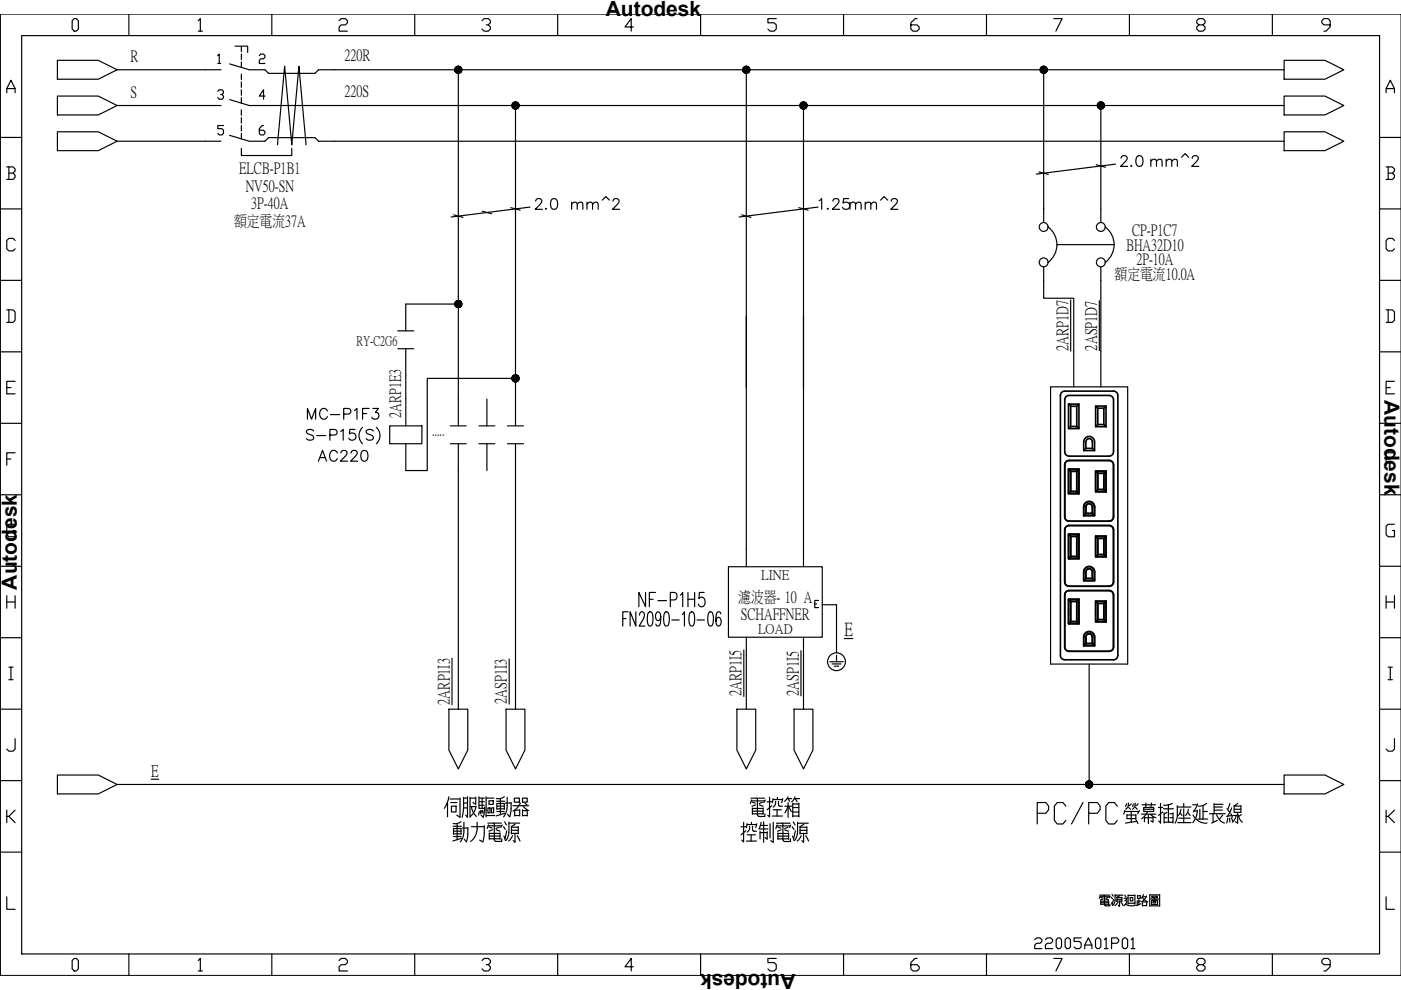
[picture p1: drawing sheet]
<svg xmlns="http://www.w3.org/2000/svg" width="297mm" height="210mm" viewBox="0 0 297 210" stroke-linecap="round" stroke-linejoin="round" font-family="sans-serif">
<g fill="none" stroke="#000" stroke-width=".25">
<path d="M0 3v203.8M1.4 19.7v-.9l.9-1.8 .9 1.8v.9M1.4 18.8h1.8M4.6 7.5h287.9v194.8h-287.9zM15.7 3.9h.5l.4 .5v1.8l-.4 .4h-.5l-.4-.4v-1.8zM27.3 3v4.5M42 4.4l.5-.5v2.7M42 6.6h.9M57.6 3v4.5M71.9 4.4l.4-.5h.9l.5 .5v.4l-.5 .5h-.9l-.4 .4v.9h1.8M87.9 3v4.5M102.2 4.4l.4-.5h.9l.5 .5v.4l-.5 .5h-.4"/>
<path d="M103.5 5.3l.5 .4v.5l-.5 .4h-.9l-.4-.4M118.2 3v4.5M134.3 5.7h-1.8l1.3-1.8v2.7M148.5 3v4.5M164.6 3.9h-1.8v.9h1.3l.5 .5v.9l-.5 .4h-.8l-.5-.4M178.8 3v4.5M194.4 3.9h-.4l-.9 .9v1.4l.5 .4h.8l.5-.4v-.5l-.5-.4h-1.3M209.2 3v4.5M223.4 3.9h1.8l-1.3 2.7M239.5 3v4.5M254.2 5.3l-.5-.5v-.4l.5-.5h.9l.4 .5v.4l-.4 .5h-.9l-.5 .4v.5l.5 .4h.9l.4-.4v-.5l-.4-.4M269.8 3v4.5"/>
<path d="M282 5.3h-1.3l-.5-.5v-.4l.5-.5h.9l.4 .5v1.3l-.9 .9h-.4M293.9 19.7v-.9l.9-1.8 .9 1.8v.9M293.9 18.8h1.8M0 29.1h4.6M1.4 35.4h1.4l.4 .4v.5l-.4 .4M1.9 36.7h.9l.4 .5v.4l-.4 .4h-1.4M1.9 35.4v2.6M292.5 29.1h4.5M293.9 35.4h1.3l.5 .4v.5l-.5 .4M294.3 36.7h.9l.5 .5v.4l-.5 .4h-1.3M294.3 35.4v2.6M0 44.3h4.6"/>
<path d="M0 59.4h4.6M3.2 51l-.4-.5h-.9l-.5 .5v1.8l.5 .4h.9l.4-.4M292.5 44.3h4.5M292.5 59.4h4.5M295.7 51l-.5-.5h-.9l-.4 .5v1.8l.4 .4h.9l.5-.4M0 74.6h4.6M1.4 65.7h1.4l.4 .4v1.8l-.4 .5h-1.4M1.9 65.7v2.7M292.5 74.6h4.5M293.9 65.7h1.3l.5 .4v1.8l-.5 .5h-1.3M294.3 65.7v2.7M0 89.8h4.6"/>
<path d="M1.4 82.2h.9M1.4 97.3h.9M3.2 80.8h-1.8v2.7h1.8M3.2 96h-1.8v2.7M292.5 89.8h4.5M293.9 82.2h.9M293.9 97.3h.9M295.7 80.8h-1.8v2.7h1.8M295.7 96h-1.8v2.7M0 104.9h4.6M3.2 111.2h-1.3l-.5 .4v1.8l.5 .4h1.3v-1.3h-.4M292.5 104.9h4.5"/>
<path d="M295.7 111.2h-1.4l-.4 .4v1.8l.4 .4h1.4v-1.3h-.5M0 120.1h4.6M0 135.2h4.6M1.4 126.3v2.7M1.4 127.6h1.8M3.2 126.3v2.7M292.5 120.1h4.5M292.5 135.2h4.5M293.9 127.6h1.8M293.9 126.3v2.7M295.7 126.3v2.7M0 150.4h4.6"/>
<path d="M1.9 141.5h.9M1.9 144.1h.9M2.3 141.5v2.6M3.2 156.6v2.2l-.4 .5h-.9l-.5-.5M292.5 150.4h4.5M294.3 141.5h.9M294.3 144.1h.9M294.8 141.5v2.6M295.7 156.6v2.2l-.5 .5h-.9l-.4-.5M0 165.5h4.6M1.4 171.8v2.6M1.9 173.1l1.3 1.3"/>
<path d="M3.2 171.8l-1.3 1.3h-.5M292.5 165.5h4.5M293.9 171.8v2.6M294.3 173.1l1.4 1.3M295.7 171.8l-1.4 1.3h-.4M0 180.7h4.6M1.4 190.1v2.7h1.8M292.5 180.7h4.5M293.9 190.1v2.7h1.8M15.7 203.2h.5l.4 .5v1.7l-.4 .5h-.5l-.4-.5v-1.7zM27.3 202.3v4.5M42 203.7l.5-.5v2.7"/>
<path d="M42 205.9h.9M57.6 202.3v4.5M71.9 203.7l.4-.5h.9l.5 .5v.4l-.5 .4h-.9l-.4 .5v.9h1.8M87.9 202.3v4.5M102.2 203.7l.4-.5h.9l.5 .5v.4l-.5 .4h-.4M103.5 204.5l.5 .5v.4l-.5 .5h-.9l-.4-.5M118.2 202.3v4.5M134.3 205h-1.8l1.3-1.8v2.7M148.5 202.3v4.5M164.6 203.2h-1.8v.9h1.3l.5 .4v.9l-.5 .5h-.8l-.5-.5M178.8 202.3v4.5M194.4 203.2h-.4l-.9 .9v1.3l.5 .5h.8l.5-.5v-.4l-.5-.5h-1.3"/>
<path d="M209.2 202.3v4.5M223.4 203.2h1.8l-1.3 2.7M239.5 202.3v4.5M254.2 204.5l-.5-.4v-.4l.5-.5h.9l.4 .5v.4l-.4 .4h-.9l-.5 .5v.4l.5 .5h.9l.4-.5v-.4l-.4-.5M269.8 202.3v4.5M282 204.5h-1.3l-.5-.4v-.4l.5-.5h.9l.4 .5v1.3l-.9 .9h-.4"/>
</g>
<!-- layer: 0 -->
<g fill="#000" stroke="#000" stroke-width=".21">
<path d="M97.2 14.8h.7v.1zM158.2 14.8h.8v.1zM221.3 14.8h.7v.1zM109.3 22.4h.8l-.1 .1zM170.4 22.4h.7v.1zM233.4 22.4h.8l-.1 .1zM97.2 64.5h.7v.1zM109.3 80.2h.8l-.1 .1zM230.9 166.3h.8v.1z"/>
<path d="M96.4 14.9l.1 .1 .7-.2zM96.5 15l.7-.2-.7 .3zM96.5 15.1l.1 .1 .6-.4z"/>
<path d="M96.5 14.6l-.1 .1 .8 .1zM96.4 14.7l.8 .1h-.8zM96.4 14.8v.1l.8-.1z"/>
<path d="M96.6 15.2v.1l.6-.5zM96.6 15.3l.6-.5-.5 .6zM97.2 14.8l-.5 .6 .1 .1z"/>
<path d="M96.6 14.3l.6 .5zM96.6 14.3l.6 .5-.7-.4zM96.5 14.4v.2l.7 .2z"/>
<path d="M97.2 14.8l-.4 .7h.1zM97.2 14.8l-.1 .7h-.2zM97.2 14.8l-.1 .7 .1 .1z"/>
<path d="M96.8 14.1l.4 .7-.3-.7zM96.7 14.2l.1-.1 .4 .7zM96.6 14.3l.6 .5-.5-.6z"/>
<path d="M97.2 14.8v.8l.1-.1zM97.2 14.8l.2 .7h-.1zM97.2 14.8l.2 .7h.1z"/>
<path d="M97.2 14v.8l.1-.8zM97.1 14h.1v.8zM96.9 14.1l.3 .7-.1-.8z"/>
<path d="M97.2 14.8l.3 .7 .1-.1zM97.2 14.8l.5 .5-.1 .1zM97.2 14.8l.5 .5 .1-.1z"/>
<path d="M97.5 14.1l-.3 .7 .4-.6zM97.4 14.1h.1l-.3 .7zM97.3 14l-.1 .8 .2-.7z"/>
<path d="M97.2 14.8l.6 .4v-.1zM97.2 14.8l.7 .2-.1 .1zM97.2 14.8l.7 .2v-.1z"/>
<path d="M97.2 14.8l.6-.4v-.1zM97.2 14.8l.5-.5h.1zM97.6 14.2l-.4 .6 .5-.5z"/>
<path d="M97.2 14.8h.7v-.1zM97.2 14.8l.7-.2v.1zM97.2 14.8l.7-.2-.1-.2z"/>
<path d="M157.5 14.9v.1l.7-.2zM157.5 15l.7-.2-.6 .3zM157.6 15.1v.1l.6-.4z"/>
<path d="M157.5 14.6v.1l.7 .1zM157.5 14.7l.7 .1h-.7zM157.5 14.8v.1l.7-.1z"/>
<path d="M157.6 15.2l.1 .1 .5-.5zM157.7 15.3l.5-.5-.4 .6zM158.2 14.8l-.4 .6 .1 .1z"/>
<path d="M157.7 14.3h-.1l.6 .5zM157.6 14.3l.6 .5-.6-.4zM157.6 14.4l-.1 .2 .7 .2z"/>
<path d="M158.2 14.8l-.3 .7h.1zM158.2 14.8l-.1 .7h-.1zM158.2 14.8l-.1 .7 .1 .1z"/>
<path d="M157.9 14.1l.3 .7-.2-.7zM157.8 14.2l.1-.1 .3 .7zM157.7 14.3l.5 .5-.4-.6z"/>
<path d="M158.2 14.8v.8l.2-.1zM158.2 14.8l.3 .7h-.1zM158.2 14.8l.3 .7h.1z"/>
<path d="M158.2 14v.8l.2-.8zM158.1 14h.1v.8zM158 14.1l.2 .7-.1-.8z"/>
<path d="M158.2 14.8l.4 .7 .1-.1zM158.2 14.8l.6 .5-.1 .1zM158.2 14.8l.6 .5v-.1z"/>
<path d="M158.6 14.1l-.4 .7 .5-.6zM158.5 14.1h.1l-.4 .7zM158.4 14l-.2 .8 .3-.7z"/>
<path d="M158.2 14.8l.6 .4 .1-.1zM158.2 14.8l.8 .2-.1 .1zM158.2 14.8l.8 .2v-.1z"/>
<path d="M158.2 14.8l.7-.4-.1-.1zM158.2 14.8l.6-.5zM158.7 14.2l-.5 .6 .6-.5z"/>
<path d="M158.2 14.8h.8v-.1zM158.2 14.8l.8-.2v.1zM158.2 14.8l.8-.2-.1-.2z"/>
<path d="M220.5 14.9l.1 .1 .7-.2zM220.6 15l.7-.2-.7 .3zM220.6 15.1l.1 .1 .6-.4z"/>
<path d="M220.6 14.6l-.1 .1 .8 .1zM220.5 14.7l.8 .1h-.8zM220.5 14.8v.1l.8-.1z"/>
<path d="M220.7 15.2v.1l.6-.5zM220.7 15.3l.6-.5-.5 .6zM221.3 14.8l-.5 .6 .1 .1z"/>
<path d="M220.7 14.3l.6 .5zM220.7 14.3l.6 .5-.7-.4zM220.6 14.4v.2l.7 .2z"/>
<path d="M221.3 14.8l-.4 .7h.1zM221.3 14.8l-.1 .7h-.2zM221.3 14.8l-.1 .7 .1 .1z"/>
<path d="M220.9 14.1l.4 .7-.3-.7zM220.8 14.2l.1-.1 .4 .7zM220.7 14.3l.6 .5-.5-.6z"/>
<path d="M221.3 14.8v.8l.1-.1zM221.3 14.8l.2 .7h-.1zM221.3 14.8l.2 .7h.1z"/>
<path d="M221.3 14v.8l.1-.8zM221.2 14h.1v.8zM221 14.1l.3 .7-.1-.8z"/>
<path d="M221.3 14.8l.3 .7 .1-.1zM221.3 14.8l.5 .5-.1 .1zM221.3 14.8l.5 .5 .1-.1z"/>
<path d="M221.6 14.1l-.3 .7 .4-.6zM221.5 14.1h.1l-.3 .7zM221.4 14l-.1 .8 .2-.7z"/>
<path d="M221.3 14.8l.6 .4 .1-.1zM221.3 14.8l.7 .2v.1zM221.3 14.8l.7 .2v-.1z"/>
<path d="M221.3 14.8l.7-.4-.1-.1zM221.3 14.8l.5-.5h.1zM221.7 14.2l-.4 .6 .5-.5z"/>
<path d="M221.3 14.8h.7v-.1zM221.3 14.8l.7-.2v.1zM221.3 14.8l.7-.2v-.2z"/>
<path d="M108.5 22.5l.1 .1 .7-.2zM108.6 22.6l.7-.2-.7 .3zM108.6 22.7l.1 .1 .6-.4z"/>
<path d="M108.6 22.1l-.1 .1 .8 .2zM108.5 22.2l.8 .2h-.8zM108.5 22.4v.1l.8-.1z"/>
<path d="M108.7 22.8l.1 .1 .5-.5zM108.8 22.9l.5-.5-.4 .6zM109.3 22.4l-.4 .6h.1z"/>
<path d="M108.8 21.8l-.1 .1 .6 .5zM108.7 21.9l.6 .5-.7-.4zM108.6 22v.1l.7 .3z"/>
<path d="M109.3 22.4l-.3 .6 .1 .1zM109.3 22.4l-.1 .7h-.1zM109.3 22.4l-.1 .7h.1z"/>
<path d="M109 21.7l.3 .7-.2-.7zM108.9 21.8l.1-.1 .3 .7zM108.8 21.8l.5 .6-.4-.6z"/>
<path d="M109.3 22.4v.7h.1zM109.3 22.4l.2 .7h-.1zM109.3 22.4l.2 .7 .1-.1z"/>
<path d="M109.3 21.6v.8l.1-.8zM109.2 21.6h.1v.8zM109.1 21.7l.2 .7-.1-.8z"/>
<path d="M109.3 22.4l.3 .6h.1zM109.3 22.4l.5 .5-.1 .1zM109.3 22.4l.5 .5 .1-.1z"/>
<path d="M109.6 21.7l-.3 .7 .4-.6zM109.5 21.7h.1l-.3 .7zM109.4 21.6l-.1 .8 .2-.7z"/>
<path d="M109.3 22.4l.6 .4 .1-.1zM109.3 22.4l.7 .2v.1zM109.3 22.4l.7 .2v-.1z"/>
<path d="M109.3 22.4l.7-.4-.1-.1zM109.8 21.8l.1 .1-.6 .5zM109.7 21.8l-.4 .6 .5-.6z"/>
<path d="M109.3 22.4h.8l-.1-.2zM109.3 22.4l.7-.3v.1zM109.3 22.4l.7-.3v-.1z"/>
<path d="M169.6 22.5v.1l.8-.2zM169.6 22.6l.8-.2-.7 .3zM169.7 22.7v.1l.7-.4z"/>
<path d="M169.6 22.1v.1l.8 .2zM169.6 22.2l.8 .2h-.8zM169.6 22.4v.1l.8-.1z"/>
<path d="M169.7 22.8l.1 .1 .6-.5zM169.8 22.9l.6-.5-.5 .6zM170.4 22.4l-.5 .6h.1z"/>
<path d="M169.8 21.8l-.1 .1 .7 .5zM169.7 21.9l.7 .5-.7-.4zM169.7 22l-.1 .1 .8 .3z"/>
<path d="M170.4 22.4l-.4 .6 .1 .1zM170.4 22.4l-.2 .7h-.1zM170.4 22.4l-.2 .7h.2z"/>
<path d="M170 21.7l.4 .7-.3-.7zM169.9 21.8l.1-.1 .4 .7zM169.8 21.8l.6 .6-.5-.6z"/>
<path d="M170.4 22.4v.7h.1zM170.4 22.4l.2 .7h-.1zM170.4 22.4l.2 .7 .1-.1z"/>
<path d="M170.4 21.6v.8l.1-.8zM170.2 21.6h.2v.8zM170.1 21.7l.3 .7-.2-.8z"/>
<path d="M170.4 22.4l.3 .6h.1zM170.4 22.4l.5 .5-.1 .1zM170.4 22.4l.5 .5 .1-.1z"/>
<path d="M170.7 21.7l-.3 .7 .4-.6zM170.6 21.7h.1l-.3 .7zM170.5 21.6l-.1 .8 .2-.7z"/>
<path d="M170.4 22.4l.6 .4v-.1zM170.4 22.4l.7 .2-.1 .1zM170.4 22.4l.7 .2v-.1z"/>
<path d="M170.4 22.4l.6-.4v-.1zM170.9 21.8l.1 .1-.6 .5zM170.8 21.8l-.4 .6 .5-.6z"/>
<path d="M170.4 22.4h.7v-.2zM170.4 22.4l.7-.3v.1zM170.4 22.4l.7-.3-.1-.1z"/>
<path d="M232.6 22.5l.1 .1 .7-.2zM232.7 22.6l.7-.2-.7 .3zM232.7 22.7l.1 .1 .6-.4z"/>
<path d="M232.7 22.1l-.1 .1 .8 .2zM232.6 22.2l.8 .2h-.8zM232.6 22.4v.1l.8-.1z"/>
<path d="M232.8 22.8l.1 .1 .5-.5zM232.9 22.9l.5-.5-.4 .6zM233.4 22.4l-.4 .6h.1z"/>
<path d="M232.9 21.8l-.1 .1 .6 .5zM232.8 21.9l.6 .5-.7-.4zM232.7 22v.1l.7 .3z"/>
<path d="M233.4 22.4l-.3 .6 .1 .1zM233.4 22.4l-.1 .7h-.1zM233.4 22.4l-.1 .7h.1z"/>
<path d="M233.1 21.7l.3 .7-.2-.7zM233 21.8l.1-.1 .3 .7zM232.9 21.8l.5 .6-.4-.6z"/>
<path d="M233.4 22.4v.7h.1zM233.4 22.4l.2 .7h-.1zM233.4 22.4l.2 .7 .1-.1z"/>
<path d="M233.4 21.6v.8l.1-.8zM233.3 21.6h.1v.8zM233.2 21.7l.2 .7-.1-.8z"/>
<path d="M233.4 22.4l.3 .6h.1zM233.4 22.4l.5 .5-.1 .1zM233.4 22.4l.5 .5 .1-.1z"/>
<path d="M233.7 21.7l-.3 .7 .4-.6zM233.6 21.7h.1l-.3 .7zM233.5 21.6l-.1 .8 .2-.7z"/>
<path d="M233.4 22.4l.6 .4 .1-.1zM233.4 22.4l.7 .2v.1zM233.4 22.4l.7 .2v-.1z"/>
<path d="M233.4 22.4l.7-.4-.1-.1zM233.9 21.8l.1 .1-.6 .5zM233.8 21.8l-.4 .6 .5-.6z"/>
<path d="M233.4 22.4h.8l-.1-.2zM233.4 22.4l.7-.3v.1zM233.4 22.4l.7-.3v-.1z"/>
<path d="M96.4 64.6l.1 .1 .7-.2zM96.5 64.7l.7-.2-.7 .3zM96.5 64.8l.1 .1 .6-.4z"/>
<path d="M96.5 64.2l-.1 .2 .8 .1zM96.4 64.4l.8 .1h-.8zM96.4 64.5v.1l.8-.1z"/>
<path d="M96.6 64.9v.1l.6-.5zM97.2 64.5l-.5 .6-.1-.1zM97.2 64.5l-.5 .6h.1z"/>
<path d="M96.6 63.9v.1l.6 .5zM96.6 64l.6 .5-.7-.4zM96.5 64.1v.1l.7 .3z"/>
<path d="M97.2 64.5l-.4 .6 .1 .1zM97.2 64.5l-.1 .7h-.2zM97.2 64.5l-.1 .7h.1z"/>
<path d="M96.8 63.8l.4 .7-.3-.8zM96.7 63.9l.1-.1 .4 .7zM96.6 63.9l.6 .6-.5-.6z"/>
<path d="M97.2 64.5v.7h.1zM97.2 64.5l.2 .7h-.1zM97.2 64.5l.2 .7 .1-.1z"/>
<path d="M97.2 63.7v.8l.1-.8zM97.1 63.7h.1v.8zM96.9 63.7l.3 .8-.1-.8z"/>
<path d="M97.2 64.5l.3 .6h.1zM97.2 64.5l.5 .5-.1 .1zM97.2 64.5l.5 .5 .1-.1z"/>
<path d="M97.5 63.8l-.3 .7 .4-.6zM97.4 63.7l.1 .1-.3 .7zM97.3 63.7l-.1 .8 .2-.8z"/>
<path d="M97.2 64.5l.6 .4v-.1zM97.2 64.5l.7 .2-.1 .1zM97.2 64.5l.7 .2v-.1z"/>
<path d="M97.2 64.5l.6-.4v-.1zM97.2 64.5l.5-.6 .1 .1zM97.6 63.9l-.4 .6 .5-.6z"/>
<path d="M97.2 64.5h.7v-.1zM97.2 64.5l.7-.3v.2zM97.2 64.5l.7-.3-.1-.1z"/>
<path d="M108.6 80l-.1 .1 .8 .1zM108.5 80.1l.8 .1h-.8zM108.5 80.2v.1l.8-.1z"/>
<path d="M108.8 79.7l-.1 .1 .6 .4zM108.7 79.8l.6 .4-.7-.3zM108.6 79.9v.1l.7 .2z"/>
<path d="M109 79.5l.3 .7-.2-.7zM108.9 79.6l.1-.1 .3 .7zM108.8 79.7l.5 .5-.4-.6z"/>
<path d="M109.3 79.5v.7l.1-.7zM109.2 79.5h.1v.7zM109.1 79.5l.2 .7-.1-.7z"/>
<path d="M109.6 79.5l-.3 .7 .4-.6zM109.5 79.5h.1l-.3 .7zM109.4 79.5l-.1 .7 .2-.7z"/>
<path d="M109.3 80.2l.7-.3-.1-.1zM109.8 79.7l.1 .1-.6 .4zM109.7 79.6l-.4 .6 .5-.5z"/>
<path d="M108.5 80.3l.1 .2 .7-.3zM108.6 80.5l.7-.3-.7 .4zM108.6 80.6l.1 .1 .6-.5z"/>
<path d="M108.7 80.7l.1 .1 .5-.6zM108.8 80.8l.5-.6-.4 .6zM109.3 80.2l-.4 .6 .1 .1z"/>
<path d="M109.3 80.2l-.3 .7h.1zM109.3 80.2l-.1 .8-.1-.1zM109.3 80.2l-.1 .8h.1z"/>
<path d="M109.3 80.2v.8h.1zM109.3 80.2l.2 .7-.1 .1zM109.3 80.2l.2 .7h.1z"/>
<path d="M109.3 80.2l.3 .7 .1-.1zM109.3 80.2l.5 .6h-.1zM109.3 80.2l.5 .6 .1-.1z"/>
<path d="M109.3 80.2l.6 .5 .1-.1zM109.3 80.2l.7 .3v.1zM109.3 80.2l.7 .3v-.2z"/>
<path d="M109.3 80.2h.8l-.1-.1zM109.3 80.2l.7-.2v.1zM109.3 80.2l.7-.2v-.1z"/>
<path d="M230.2 166.4v.2l.7-.3zM230.2 166.6l.7-.3-.7 .4zM230.2 166.7l.1 .1 .6-.5z"/>
<path d="M230.2 166.1v.1l.7 .1zM230.2 166.2l.7 .1h-.7zM230.2 166.3v.1l.7-.1z"/>
<path d="M230.3 166.8l.1 .1 .5-.6zM230.4 166.9l.5-.6-.4 .6zM230.9 166.3l-.4 .6 .1 .1z"/>
<path d="M230.4 165.8l-.1 .1 .6 .4zM230.3 165.9l.6 .4-.7-.3zM230.2 166v.1l.7 .2z"/>
<path d="M230.9 166.3l-.3 .7h.1zM230.9 166.3l-.1 .8-.1-.1zM230.9 166.3l-.1 .8h.1z"/>
<path d="M230.6 165.6l.3 .7-.2-.7zM230.5 165.7l.1-.1 .3 .7zM230.4 165.8l.5 .5-.4-.6z"/>
<path d="M230.9 166.3v.8h.1zM230.9 166.3l.3 .7-.2 .1zM230.9 166.3l.3 .7h.1z"/>
<path d="M230.9 165.6v.7l.1-.7zM230.8 165.6h.1v.7zM230.7 165.6l.2 .7-.1-.7z"/>
<path d="M230.9 166.3l.4 .7 .1-.1zM230.9 166.3l.6 .6h-.1zM230.9 166.3l.6 .6v-.1z"/>
<path d="M231.3 165.6l-.4 .7 .5-.6zM231.2 165.6h.1l-.4 .7zM231 165.6l-.1 .7 .3-.7z"/>
<path d="M230.9 166.3l.6 .5 .1-.1zM230.9 166.3l.7 .3v.1zM230.9 166.3l.7 .3 .1-.2z"/>
<path d="M230.9 166.3l.7-.3-.1-.1zM231.5 165.8v.1l-.6 .4zM231.4 165.7l-.5 .6 .6-.5z"/>
<path d="M230.9 166.3h.8v-.1zM230.9 166.3l.7-.2 .1 .1zM230.9 166.3l.7-.2v-.1z"/>
</g>
<g fill="none" stroke="#000" stroke-width=".25">
<path d="M12.2 12.8h8.6l4 2-4 2h-8.6zM24.8 14.8h22M46.2 11.8l.3-.3v2M46.2 19.4l.3-.4h.6l.3 .4v.3l-.3 .3h-.3M46.2 13.5h.6M48.7 13.5l4.1 1.3h3.4l.7 .8h9.9l.7-.8h204.8M49.8 9.8h2.7v1.3M51.2 9.8v1.2M51.2 11.5v1.1M51.2 13.1v1.2M51.2 15.7v1.2M51.2 17.4v1.1"/>
<path d="M51.2 19v1.2M55 11.8l.3-.3h.6l.3 .3v.3l-.3 .4h-.6l-.3 .3v.7h1.2M97.2 14.8v75.5M158.2 14.8v31M221.3 14.8v32.4M272.3 12.8h8.6l4 2-4 2h-8.6zM12.2 20.4h8.6l4 2-4 2h-8.6zM12.2 27.9h8.6l4 2-4 2h-8.6zM24.8 22.4h22M24.8 29.9h22M47.1 20l.3 .4v.3l-.3 .3h-.6l-.3-.3M47.4 26.6h-1.2v.7h.9l.3 .3v.7l-.3 .3h-.6l-.3-.3"/>
<path d="M48.7 28.7l4.1 1.2h3.4l.7-.7h9.9l.7 .7h204.8M48.7 21.1l4.1 1.3h219.5M51.2 31.5v1.5h10.7v-1.5M51.2 20.7v1.2M51.2 23.3v1.1M51.2 24.9v1.2M51.2 26.6v1.2M51.2 28.3v1.1M55.9 26.6h-.3l-.6 .7v1l.3 .3h.6l.3-.3v-.4l-.3-.3h-.9M56.2 20.4h-1.2l.9-1.4v2M58.8 30.7l1.5-16.7 1.6 16.7 1.5-16.7 1.5 16.7M109.3 22.4v67.9"/>
<path d="M170.4 22.4v21.9M220.3 36.5l2 .5M232.4 34.9l2 .6M233.4 22.4v24.8M236.5 34.8l-16.8 2.1M272.3 20.4h8.6l4 2-4 2h-8.6zM272.3 27.9h8.6l4 2-4 2h-8.6zM96.2 45.6l2 .5M102.2 44.8l2 .5M108.3 44l2 .6M112.4 43.9l-16.8 2.1M157.2 45.6l2 .5"/>
<path d="M169.4 44l1.9 .6M173.5 43.9l-16.8 2.1M221.3 44.3h.1M221.3 56.6v6.6h6.4v18.8M222.2 48.1a4.7 4.7 0 0 1 0 7.5M224.1 51.9h12.1M233.4 56.6v25.4M234.3 48.1a4.7 4.7 0 0 1 0 7.5M84.3 73.9h3.4M84.3 70.1h3.4M86 73.9v16.4M97.2 64.5h-11.2v5.6"/>
<path d="M158.2 67v53.2M170.4 67v53.2M227 63.6v10.9M233.1 63.7v10.6M66.5 91.4a.86 .86 0 0 0-.8-.4 .86 .86 0 0 0-.7 .6l.2 .3 .9 .3a.55 .55 0 0 1 .4 .5 .55 .55 0 0 1-.2 .5 1.04 1.04 0 0 1-1.3-.2M67.1 92.4h2M69.9 92.2h1a.6 .6 0 0 0 .6-.6 .6 .6 0 0 0-.6-.5h-1v2.2M72.2 91.5l.6-.4v2.2M75.3 91.1h-1.1l-.1 .9a.8 .8 0 0 1 1.2 0 .8 .8 0 0 1-.2 1.2 .8 .8 0 0 1-1.1-.3M76.9 90.6a2.34 2.34 0 0 0 0 3.5M79.1 91.4a.86 .86 0 0 0-.8-.4 .86 .86 0 0 0-.7 .6l.2 .3 .9 .3a.55 .55 0 0 1 .4 .5 .55 .55 0 0 1-.2 .5 1.04 1.04 0 0 1-1.3-.2M79.8 90.6a2.34 2.34 0 0 1 0 3.5"/>
<path d="M82.6 90.3h6.8v3.8h-6.8zM95.5 94.1h3.4M95.5 90.3h3.4M97.2 94.1v56.3M101.5 94.1h3.4M101.5 90.3h3.4M103.2 84.6v5.7M103.2 94.1v5.7M107.6 94.1h3.4M107.6 90.3h3.4M109.3 80.2h-18.7v19.6h-4.6v-5.7M109.3 94.1v56.3"/>
<path d="M95.8 139.6v9.8M108 139.7v9.6M132 131.2h.7M133.2 129.7h-1.2v3M134.8 129.7v3l-1.2-3v3M135.6 130.4v-.1a.57 .57 0 0 1 .7-.6l.2 .3a1.39 1.39 0 0 1-.1 1.3l-.9 1.4h1.2M137.5 129.9l.4-.2a1.67 1.67 0 0 1 .5 1.7l-.2 1.2-.4 .1a1.67 1.67 0 0 1-.6-1.7zM140.1 130.7l-.1 .5-.4 .4a1.03 1.03 0 0 1-.6-.9 1.03 1.03 0 0 1 .6-1l.2 .2a3.3 3.3 0 0 1 0 2.7l-.4 .1-.3-.1v-.3M141 129.9l.4-.2a1.69 1.69 0 0 1 .5 1.7l-.2 1.2-.5 .1a1.67 1.67 0 0 1-.5-1.7zM144.7 130.3l.4-.6v3M146.3 129.9l.5-.2a1.67 1.67 0 0 1 .5 1.7l-.3 1.2-.4 .1a1.67 1.67 0 0 1-.5-1.7zM150.3 129.9l.4-.2a1.7 1.7 0 0 1 .6 1.7l-.3 1.2-.4 .1a1.67 1.67 0 0 1-.5-1.7z"/>
<path d="M152.8 130.1l-.1-.2-.4-.2a1.89 1.89 0 0 0-.5 2l.1 .6 .4 .4a1.02 1.02 0 0 0 .6-.9 1.02 1.02 0 0 0-.6-.9l-.4 .4-.1 .4M154.4 120.2h19.9v14.9h-19.9zM157.7 137.8v9.9M158.2 135.1v15.3M169.8 138v9.5M170.4 135.1v15.3M172.7 128.1h.5M173.6 127.3h-.9v1.5h.9M174.3 128.2h3.1v10.2M177.4 138.9v1.4M179 135.4h1.8M95.2 150.4h4v8.6l-2 4-2-4z"/>
<path d="M107.3 150.4h4v8.6l-2 4-2-4zM156.2 150.4h4v8.6l-2 4-2-4zM168.4 150.4h4v8.6l-2 4-2-4zM175.9 140.3h2.9M176.4 140.8h1.9M176.9 141.2h.9M230.9 140.8v25.5M12.2 164.3h8.6l4 2-4 2h-8.6zM24.8 166.3h247.5M32 165.2h1.6M94.9 170.2v3M95.2 168.9l-.5 1.6-.5 .9"/>
<path d="M95.4 169.4h2.1M95.6 170.2h1.2M95.7 170.9h1v1.3h-1zM96.1 175.2h1.7M96.2 177.4h1.5M96.2 176.9v-1.2h1.5v1.2M96.2 176.8h1.5M96.2 176.2h1.5M96.9 174.6v3.4M97.5 169.2v4.1l-.7-.5M97.7 174.2l-.6 .4h-1M97.8 177.7l-1.8 .6"/>
<path d="M98 175.6h1.2M98.3 171.3l-.3 2M98.3 169v2.3M98.3 169.2h.8M98.3 170.3h.8M98.3 171.3h.8M98.4 174.3l-.2 2.9-.6 1.3M99.1 168.9v4.4l-.4-.5M99.2 175.5v1.7l-.3 1.3-.5-.6M99.7 169v4.3M99.7 169.2h1.2M99.7 171h1.2"/>
<path d="M99.9 175.3h2.8M100 171.1l.4 1.3 .6 .7M100.9 169v1.5l-.6-.3M100.9 170.9l-.3 1-.9 1.2M101.2 174.3a4.1 4.1 0 0 1-1.4 4.1M101.5 168.9v2.5h1.2M101.5 169.2h1.2M101.5 170.7h1.2M101.6 170h1.1M101.6 172.1l-.1 .7M101.9 171.9v.6M102.1 171.9l.1 .5"/>
<path d="M102.2 169.2v2.2M102.3 171.8l.2 .5M102.7 175.1v1.9l-.3 1.5-.7-.4M102.8 171.1l-.3 2.2-.5-.5M103.1 169.2h1.6M103.1 168.9v4.3M103.1 172.9h1.8M103.4 174.5h2.9M103.4 171.3h.5v1h-.5zM103.5 175.1h2.9M103.6 174.9l-.3 .8M103.7 169.8h.9v.7h-.9z"/>
<path d="M103.7 176.7h2.3M103.7 177.8h2.3M103.7 177.3h2.3M103.7 176.6v1.3M103.7 175.4l.6 .2M104.2 171.3h.5v1h-.5zM104.4 175.9l-.7 .3M104.8 174.5v3.5M105.2 175.9l.8 .3M105.3 169.9h1.7M105.3 172.1h1.6M105.3 171.6v-1.2h1.6v1.2"/>
<path d="M105.3 171.5h1.6M105.3 170.9h1.6M105.9 175.4l-.7 .3M106 176.6v1.3M106.1 169.3v3.4M106.4 177.8v.6h-1.2l-.4-.2v-.3M106.5 174.9l-.3 .6M106.8 175.3l.3 .5M106.8 177.3l.3 .9M106.9 168.9l-.6 .3-1 .1M107 174.2l.4 .7M107 172.4l-1.8 .6"/>
<path d="M107.2 170.3h1.2M107.4 176.1l-.3 1.7M107.5 169l-.1 2.9-.6 1.3M107.6 172.6l.5 .6M107.9 174.3v2.2l-.3 1.1-.3 .6M107.9 174.5h2.3M108.4 170.2l-.1 1.7-.2 1.3M108.4 176h1.5M108.4 176.7h1.5M108.4 175.2v1.6M108.7 177.2l-.4 .6-.5 .5M108.7 170.8h3.4"/>
<path d="M109 169.2h1.1v.9h-1.1zM109.1 171.8v1.2M109.1 172.9h1M109.2 176.7v1.9l-.4-.4M109.2 171.8h1M109.3 174.7l-.9 .6M109.6 177.2l.6 1.1M109.9 175.3l-1.5 .1M109.9 175.4v1.4M110.2 171.7v1.3M110.3 170.3l-.5 .8-1.1 .9M110.8 169.2h1v.9h-1z"/>
<path d="M110.8 171.9h1M110.8 171.7v1.3M110.9 172.9h.9M110.9 170.8l.5 .7 .7 .4M111.2 170.3l.5 .3M111.8 171.8v1.2M157.1 175.3h1M157.7 174.3v4.2l-.4-.4M158.1 176.1l-1 .9M158.3 178.3h2.1M158.4 174.8h2M158.4 177h1.8"/>
<path d="M158.4 174.6l-.1 .9M158.9 175.2a1.19 1.19 0 0 1-.5 1.2M159.2 169.2h2.9M159.2 177v1.3M159.3 169.8h2.9M159.3 174.3v.5M159.4 169.6l-.3 .8M159.5 171.4h2.3M159.5 172.5h2.3M159.5 172h2.3M159.5 171.3v1.3M159.5 170.1l.6 .2"/>
<path d="M159.6 175.2l.1 1h.7M160.2 170.7l-.8 .2M160.5 174.6l-.3 .9M160.6 169.2v3.5M161 170.7l.8 .2M161.1 175.8h1.7M161.1 176.2v1.7M161.1 176.5h1.6M161.2 175h1.5M161.4 174.3l-.5 1.5M161.6 170.1l-.6 .3M161.8 171.3v1.3"/>
<path d="M161.9 174.3v4.3M162.2 172.5v.6h-1.2l-.2-.1-.2-.4M162.2 169.6l-.3 .6M162.6 170h1M162.7 176.3v1.6l-.5-.3M163.2 169v4.2l-.4-.4M163.3 174.6v3.1M163.6 170.8l-1 .9M163.8 173h2.1M163.9 169.5h2M163.9 171.7h1.8M163.9 169.3l-.1 .9"/>
<path d="M163.9 174.3v4.3l-.5-.4M164.4 169.9a1.19 1.19 0 0 1-.5 1.2M164.6 174.5h2.9M164.7 175.1h2.9M164.7 171.7v1.3M164.8 174.9l-.3 .8M164.8 169v.5M164.9 176.7h2.3M164.9 177.9h2.3M164.9 177.3h2.3M164.9 176.6v1.3M164.9 175.4l.6 .2"/>
<path d="M165.1 169.9l.1 1h.7M165.6 176l-.7 .2M166 169.3l-.3 .9M166 174.5v3.5M166.4 176l.8 .2M166.4 170.9h1.5M166.9 169.3h1M167 175.4l-.6 .3M167.1 170.9l-.7 1.5M167.1 168.9l-.8 1M167.1 170.2v3.1M167.1 169.3l.3 .6"/>
<path d="M167.2 170.9l.6 1.2M167.2 176.6v1.3M167.6 177.9v.5h-1.2h-.2l-.2-.5M167.7 174.9l-.3 .6M168 175.3l.3 .6M168 177.3l.3 .9M168.1 170.3v2.9M168.1 173h1.3M168.1 172.2h1.3M168.1 170.5h1.3M168.1 171.2h1.3M168.2 174.3l.4 .6"/>
<path d="M168.4 169.3h1.1M168.5 168.9l-.2 .7-.4 .4M168.6 169.3l.4 .7M168.6 176.1l-.3 1.8M169.1 174.3l-.1 2.6-.5 1.3M169.1 174.5h2.3M169.4 170.3v2.9M169.6 176.1h1.5M169.6 176.7h1.5M169.6 175.2v1.6M169.9 177.2l-.4 .6-.5 .5M170.4 176.7v1.9l-.4-.4"/>
<path d="M170.5 174.7l-.9 .6M170.8 177.2l.6 1.1M171.1 175.3l-1.5 .1M171.1 175.4v1.4M219.9 172.4h1.8l.6-.7v-.8l-.6-.7h-1.8v4.5M226 170.9l-.6-.7h-1.2l-.7 .7v3l.7 .8h1.2l.6-.8M229.6 170.2l-2.4 4.5M230.8 172.4h1.8l.6-.7v-.8l-.6-.7h-1.8v4.5M236.9 170.9l-.6-.7h-1.2l-.6 .7v3l.6 .8h1.2l.6-.8M238.4 172.1h3M238.5 171.9l-.3 .7M238.9 170.4l-.3 .6"/>
<path d="M238.9 172.7v.9h1.9v-.9M238.9 172.8h1.9M239.2 170.3a1.18 1.18 0 0 1-.6 1.3M239.3 171.2l.4 .4M239.8 172.1v2.2M239.8 170.4l-.3 .4M240.3 170.4l-.2 .6M240.7 170.3a1.18 1.18 0 0 1-.6 1.3M240.8 171.2l.3 .4M240.8 173.8l.5 .8M241.1 174.1l-2.5 .4M241.3 170.4l-.3 .4"/>
<path d="M241.6 171.9l-.4 .6M242 172.6h3.1M242.1 170.6h2.9M242.5 171.2h2.1v.9h-2.1zM242.5 171.6h2.1M242.6 173.4h1.9M242.6 173.2v1M242.9 170.3v.7M243.3 172l-.4 .8-.9 .8M243.5 172.8v1.8M243.9 172.6l1.2 .8M244.2 170.3l-.2 .9"/>
<path d="M244.5 173.2v1.1l-.5-.3M245.6 171.2h.9M246.1 170.3v4.2l-.4-.5M246.5 172.1l-.9 .8M246.7 171.5h2.1M246.8 172.3v2.2M246.8 174.3h1.9M246.8 173.4h.6M247.4 172.2l-.6 .4M247.7 170.6v3.7M248 172.5h.7M248 173.4h.7"/>
<path d="M248.6 170.3l-.8 .3-1.1 .1M248.7 172.3v2.2M249.6 170.8v.8a4.7 4.7 0 0 1-.4 2.9M249.6 171.1h2.9M249.7 174.4h2.8M249.9 173.5h2.4M250.2 172.3l.4 .6M250.4 171.6a2.03 2.03 0 0 1-.7 1.4M251 171.5v2.9M251 170.3v.8M251.8 172.2l.5 .7M252 171.6l-.2 .7-.4 .6"/>
<path d="M252.9 170.6h.9M252.9 172.8a2.98 2.98 0 0 0 3 1.7M253.1 172h.7M253.9 171.8l-.3 1.4-.7 1.2M253.9 170.4l-.9 1.7M254.4 171.6v2.1M255.1 170.8v2.9h-1.2M255.1 172.1h.9M255.1 173.7h1M255.8 170.3l-1 .6h-.7M256.4 172.5h3.4M257.2 172.5v1.8"/>
<path d="M257.4 171.1h1.8M257.4 170.5h1.9M257.4 170.3v1.5M257.9 172.7a2.69 2.69 0 0 0 1.7 1.8M258.1 173.9l-1.2 .6M259.2 171.8h-1.8v.7M259.2 172.8l-.6 .9M260.1 171.5l.6 .7M260.3 173.5l-.2 1M260.7 173.5v.8M260.7 170.3l-.4 1.3M261 172.5l.3 .8"/>
<path d="M261.1 173.4l.3 .7M261.1 171.3l-.9 1.8M261.2 172.9l-1.1 .2M261.4 172.9h.7M261.7 171.6h1.4M261.7 170.8v1.4h1.4v-1.4M262.1 172.8l-.2 .7-.6 .8M262.4 170.3l-.7 .6h1.4M262.4 172.2v2.3l-.5-.3M262.6 172.8l.2 .7 .6 .8M263.2 172.7l-.6 .4M272.3 164.3h8.6l4 2-4 2h-8.6z"/>
<circle cx="221.3" cy="48.1" r=".94"/>
<circle cx="221.3" cy="55.6" r=".94"/>
<circle cx="233.4" cy="48.1" r=".94"/>
<circle cx="233.4" cy="55.6" r=".94"/>
<circle cx="177.4" cy="140.3" r="1.89"/>
</g>
<!-- layer: VhQw -->
<path d="M158.2 45.8v36.4M170.4 44.3v37.9" fill="none" stroke="#000" stroke-width=".25"/>
<g fill="none" stroke="#000" stroke-width=".35">
<path d="M225.1 83.2l.6-.3h10.4a.92 .92 0 0 1 .9 .9v55.2a.92 .92 0 0 1-.9 .9h-10.4a.91 .91 0 0 1-.9-.9v-55.2zM226 84.1l.7-.3h8.5a.93 .93 0 0 1 .9 1v11a.93 .93 0 0 1-.9 .9h-8.5a.92 .92 0 0 1-1-.9v-11zM226.5 90.9l.5-.5h1.3l.5 .5zM226.5 85.7v5.2M226.5 99.5v5.2M227 99.9h1.3l.5-.4h-2.3l.5 .4v4.3M227 86.1h1.3l.5-.4h-2.3l.5 .4v4.3M228.3 86.1v4.3M228.3 99.9v4.3M228.8 85.7v5.2M228.8 99.5v5.2M230 93a1.15 1.15 0 0 1 1.3-.4 1.15 1.15 0 0 1 .8 1.1v1.8h-2.3v-1.8z"/>
<path d="M230.2 95.1h1.4l.5 .4M231.6 95.1v-1.4a.69 .69 0 0 0-.7-.7 .69 .69 0 0 0-.7 .7v1.4l-.4 .4M232.3 99.9h2.2v4.4h-2.2zM232.3 99.9l.5 .4v3.5l-.5 .5M232.3 86.1h2.2v4.4h-2.2zM232.3 86.1l.5 .5v3.4l-.5 .5M232.8 90h1.2l.5 .5M234 86.6v3.4M234.5 99.9l-.5 .4h-1.2M234.5 86.1l-.5 .5h-1.2M225.7 112.3v11.1a.92 .92 0 0 0 1 .9h8.5a.93 .93 0 0 0 .9-.9v-11.1M225.7 109.6v-11a.92 .92 0 0 1 1-1h8.5a.92 .92 0 0 1 .9 1v11"/>
<path d="M225.7 112.3a.92 .92 0 0 1 1-.9h8.5a.92 .92 0 0 1 .9 .9M225.7 109.6a.92 .92 0 0 0 1 .9h8.5a.92 .92 0 0 0 .9-.9M226.5 118.5l.5-.5h1.3l.5 .5zM226.5 104.7l.5-.5h1.3l.5 .5zM226.5 113.3v5.2M227 113.7h1.3l.5-.4h-2.3l.5 .4v4.3M228.3 113.7v4.3M228.8 113.3v5.2M230.2 108.9h1.4l.5 .4M230.2 106.6a1.15 1.15 0 0 1 1.2-.1 1.15 1.15 0 0 1 .7 1v1.8h-2.3v-2.2zM231.6 108.9v-1.4a.69 .69 0 0 0-.7-.7 .69 .69 0 0 0-.7 .7v1.4l-.4 .4M232.3 113.7h2.2v4.3h-2.2z"/>
<path d="M232.3 113.7l.5 .4v3.5l-.5 .4M232.8 117.6h1.2l.5 .4M232.8 103.8h1.2l.5 .5M234 100.3v3.5M234 114.1v3.5M234.5 113.7l-.5 .4h-1.2M226 125.5l.7-.3h8.5a.93 .93 0 0 1 .9 .9v11.1a.93 .93 0 0 1-.9 .9h-8.5a.92 .92 0 0 1-1-.9v-11.1zM226.5 132.2l.5-.4h1.3l.5 .4zM226.5 127.1v5.1M227 127.5h1.3l.5-.4h-2.3l.5 .4v4.3M228.3 127.5v4.3M228.8 127.1v5.1"/>
<path d="M230 120.6a1.15 1.15 0 0 1 1.3-.4 1.15 1.15 0 0 1 .8 1.1v1.8h-2.3v-1.8zM230.2 136.4h1.4l.5 .5M230.2 122.7h1.4l.5 .4M230.2 134.1a1.15 1.15 0 0 1 1.2-.1 1.15 1.15 0 0 1 .7 1.1v1.8h-2.3v-2.2zM231.6 136.4v-1.3a.69 .69 0 0 0-.7-.7 .69 .69 0 0 0-.7 .7v1.3l-.4 .5M231.6 122.7v-1.4a.69 .69 0 0 0-.7-.7 .69 .69 0 0 0-.7 .7v1.4l-.4 .4M232.3 127.5h2.2v4.3h-2.2zM232.3 127.5l.5 .4v3.5l-.5 .4M232.8 131.4h1.2l.5 .4M234 127.9v3.5M234.5 127.5l-.5 .4h-1.2"/>
</g>
<!-- layer: DC+ -->
<path d="M222.7 82h16.4v58.8h-16.4z" fill="none" stroke="#000" stroke-width=".25"/>
<g fill="none" stroke="#000" stroke-width=".25">
<path d="M233.2 189.8h2.1M233.2 190.1h2.1M233.3 190l-.2 .5M233.4 191.1h1.6M233.4 191.7h1.6M233.4 191.4h1.6M233.4 191v.8M233.4 190.3l.4 .1M233.9 190.6l-.6 .2M234.2 189.8v2M234.4 190.6l.6 .2M234.9 190.3l-.5 .2"/>
<path d="M235 191v.8M235.3 191.7v.4h-.9l-.2-.3M235.4 190l-.2 .3M235.6 190.2l.3 .4M235.6 191.4l.3 .5M235.8 189.6l.2 .4M236.1 190.7l-.3 1M236.4 189.7v1.3l-.4 .9M236.4 189.8h1.7M236.8 190.7h1.1M236.8 191.1h1.1M236.8 190.2v.9"/>
<path d="M237 191.3l-.6 .7M237.4 191.1v1.1l-.3-.3M237.4 189.9l-.6 .3M237.7 191.3l.4 .7M237.9 190.2l-1.1 .1M237.9 190.3v.8M238.3 190.5h.7M238.5 189.8l.2 .4M238.6 191h.3v.3l-.5 .8M238.6 191.7l1.3 .4 .8-.2M239 190.3l-.5 .7M239.2 189.7v2"/>
<path d="M239.2 191.5h1.4M239.2 189.8h1.4M239.6 190.3h.6v.7h-.6zM240.6 189.7v2M241.1 191v.9M241.2 189.8v.7M241.2 189.9h.6M241.4 191.1h.5M241.4 190.5v1.3M241.8 189.8v.7h-.6M241.9 191.6l-.9 .4M242.2 190.2l.5 .7 .7 .3"/>
<path d="M242.2 191.2h.9M242.2 191.2v.8h.9M242.2 192v.1M242.3 190.1h.8M242.4 189.7l-.5 .8M243.1 190l-.4 .7-.6 .5M243.1 191.1v1M243.8 189.7v2.4M243.8 189.7h2.1M243.8 192.1h2.1M243.9 190.6h1.7M244.2 190.9h1.2v.9h-1.2z"/>
<path d="M244.2 190h1.2v.3h-1.2zM244.5 191.1v.4h.5v-.4h-.5M244.8 190.3v.5M245.9 189.7v2.4"/>
</g>
<path d="M0 3h297v203.8h-297z" fill="none" stroke="#000" stroke-width=".21"/>
<text font-size="6.2" x="134.4" y="129.8">NF-P1H5</text>
<g font-size="5.7">
<text x="243.1" y="36.3">mm^2</text>
<text x="120.3" y="45.5">mm^2</text>
<text x="179.2" y="45.5">mm^2</text>
<text x="66.7" y="99.1">AC220</text>
<text x="218.4" y="202.5">22005A01P01</text>
</g>
<g font-size="5.3">
<text x="236.7" y="36.3">2.0</text>
<text x="112.5" y="45.5">2.0</text>
<text x="172.9" y="45.5">1.25</text>
<text x="64.2" y="90">MC-P1F3</text>
</g>
<g font-size="4.4">
<text x="122.8" y="3.4">由 Autodesk 由由由由由</text>
<text x="293.6" y="79.1" transform="rotate(90 293.6 79.1)">由 Autodesk 由由由由由</text>
<text x="3.5" y="130.7" transform="rotate(-90 3.5 130.7)">由 Autodesk 由由由由由</text>
<text x="174.3" y="206.4" transform="rotate(180 174.3 206.4)">由 Autodesk 由由由由由</text>
</g>
<text font-size="3.9" x="179" y="134.6">E</text>
<g font-size="3.5">
<text x="226.3" y="74.5" transform="rotate(-90 226.3 74.5)">2ARP1D7</text>
<text x="232.4" y="74.3" transform="rotate(-90 232.4 74.3)">2ASP1D7</text>
<text x="95.1" y="149.4" transform="rotate(-90 95.1 149.4)">2ARP1I3</text>
<text x="107.3" y="149.3" transform="rotate(-90 107.3 149.3)">2ASP1I3</text>
<text x="157" y="147.7" transform="rotate(-90 157 147.7)">2ARP1I5</text>
<text x="169.1" y="147.5" transform="rotate(-90 169.1 147.5)">2ASP1I5</text>
<text x="32" y="164.5">E</text>
</g>
<g font-size="3.4">
<text x="27.7" y="13">R</text>
<text x="73.1" y="12.8">220R</text>
<text x="27.7" y="20.6">S</text>
<text x="73.1" y="20.4">220S</text>
<text x="50.7" y="36.6">ELCB-P1B1</text>
<text x="52.1" y="40.4">NV50-SN</text>
<text x="49.6" y="47.9">額定電流37A</text>
<text x="53.3" y="44.2">3P-40A</text>
<text x="238.7" y="53">BHA32D10</text>
<text x="240.1" y="49.8">CP-P1C7</text>
<text x="236.3" y="59.1">額定電流10.0A</text>
<text x="240.9" y="56">2P-10A</text>
<text x="84.8" y="88.5" transform="rotate(-90 84.8 88.5)">2ARP1E3</text>
<text x="156.5" y="127.6">濾波器- 10 A</text>
<text x="157" y="131.2">SCHAFFNER</text>
</g>
<g font-size="2.8">
<text x="75.6" y="73.1">RY-C2G6</text>
<text x="91.6" y="92.2">.....</text>
<text x="161.4" y="122.8">LINE</text>
<text x="160.7" y="134.3">LOAD</text>
</g>
</svg>
